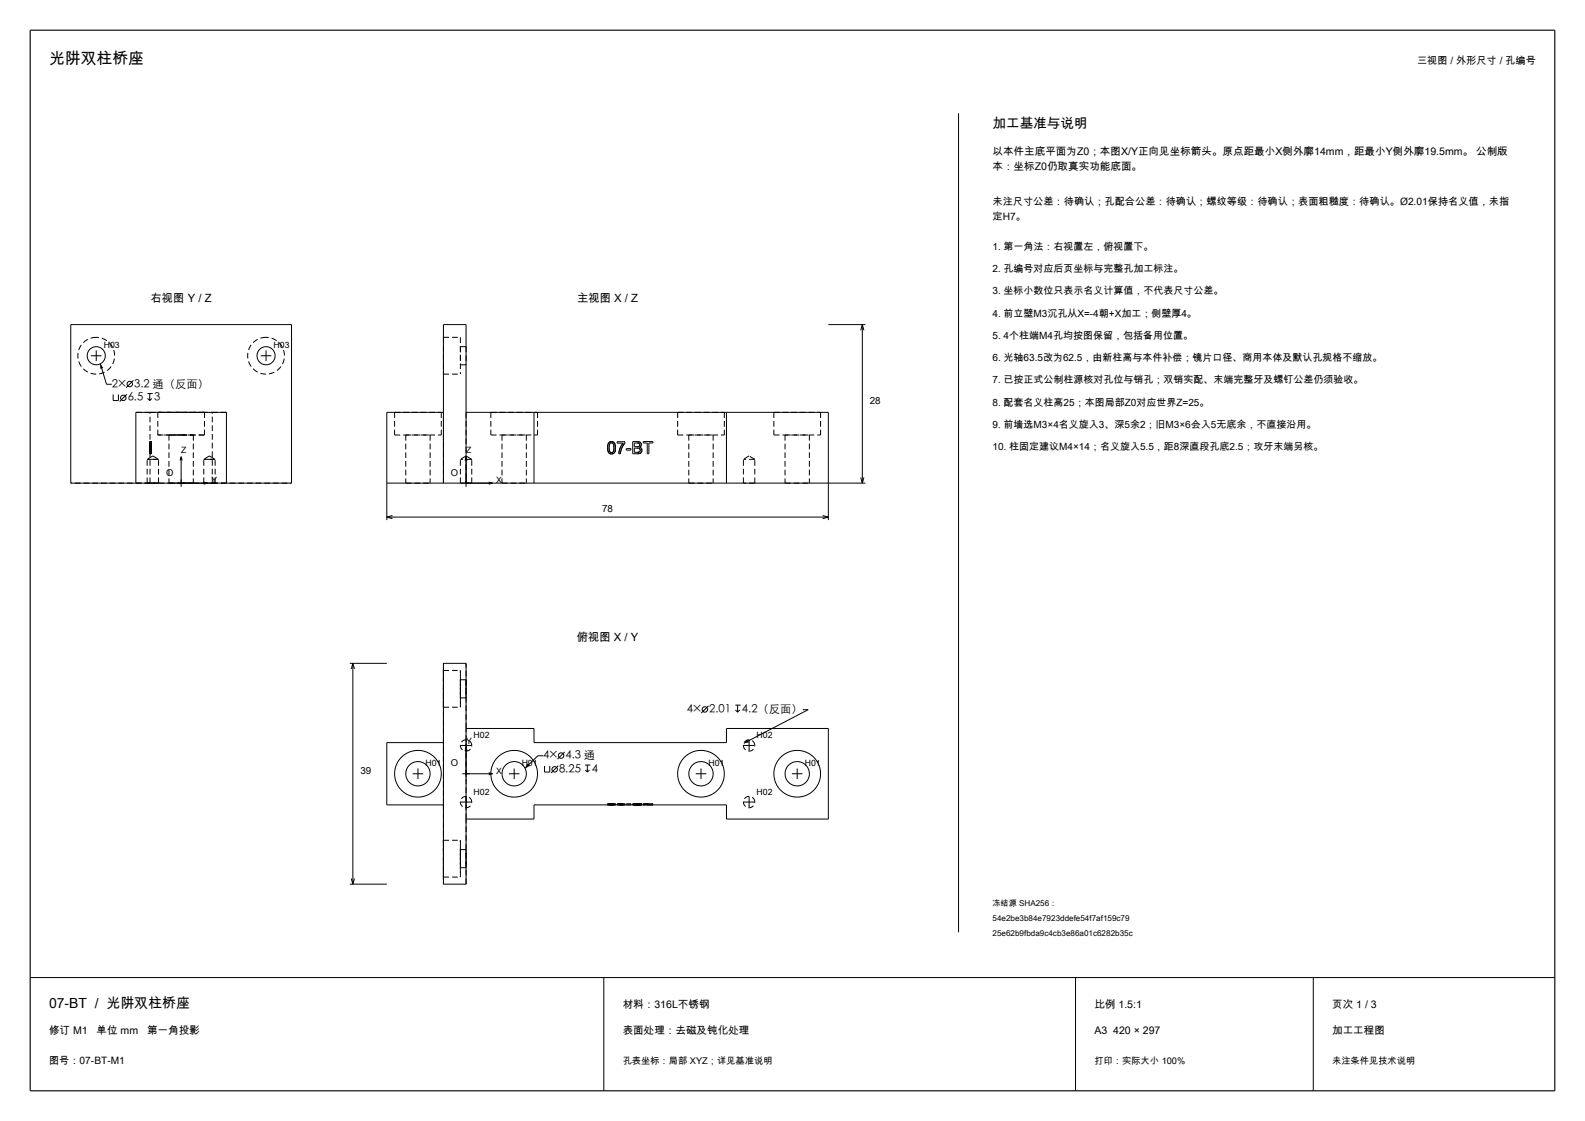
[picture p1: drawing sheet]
<svg xmlns="http://www.w3.org/2000/svg" width="420mm" height="297mm" viewBox="0 0 420 297" stroke-linecap="round" stroke-linejoin="round" font-family="sans-serif">
<path d="M8 8h404v281h-404z" fill="none" stroke="#000" stroke-width=".3"/>
<g fill="none" stroke="#000" stroke-width=".26">
<path d="M254 30v217M18.8 86h58.5v42h-58.5zM24.1 94.2h2.8M25.5 92.9v2.7M26.6 96.4l1.6 5.4h1.4M69.1 94.2h2.8M70.5 92.9v2.7M219.5 86h9.8M228.5 86v42M228.5 86l-.4 1.5M228.5 86l.4 1.5M30 104.5v1.6h1.4v-1.6"/>
<path d="M33.6 104.5l-1.9 1.9M35.3 100.8l-1.9 1.9M39.1 104.3h1.4M39.1 105.6l.6 .5M39.7 104.3v1.8M40.2 105.6l-.5 .5M117.5 109.3h-15v28.5M123.5 109.3h96v28.5M141.5 109.3v18.7M161 118.6l.3 1.3M161 117.9v.7M161.1 117.7l-.1 .9"/>
<path d="M161.1 117.7v.1M161.3 119.9l.7 .4M161.4 117.2l-.3 .5M161.4 118.6l.2 1.1M161.4 118.6v.2M161.4 118.6h.1M161.4 118.3v.2M161.4 119.1l.2 .6M161.4 118.1h.1M161.5 117.2a.97 .97 0 0 1 1.3 .2M161.5 117.2l-.4 .5M161.6 117.1l-.1 .1"/>
<path d="M161.6 119.7l.4 .2M161.6 119.7h.1M161.6 117.5l-.2 1.1M161.6 117.5v.1M161.6 117.5h.1M161.7 117l-.1 .1M161.8 117h.1M161.9 119.9h.1M161.9 117h.1M162 117.3l.5 .3M162 117.3l-.4 .2M162 117.3h.2"/>
<path d="M162 117.3h-.1M162.1 117h.1M162.2 119.9h-.2M162.2 117h.1M162.5 117.5v.1M162.5 117.6l.2 1M162.5 119.7l-.5 .2M162.5 119.7h.1M162.5 119.6v.1M162.6 117.1v.1M162.7 119.2l-.1 .2M162.7 118.6l-.2 1.1"/>
<path d="M162.7 118.6v.2M162.7 117.3l.1 .1M162.8 117.4l.2 .5M162.9 119.7h.1M163 119.5a.94 .94 0 0 1-1 .8M163 119.5v.1M163 117.7v.2M163 119.5h.1M163 117.9l.1 .7M163 117.9h.1M163.1 118.1v.5M163.1 118.6l-.1 .9"/>
<path d="M163.1 118.6v.2M164 119.7v.2M164.1 119.4v.1M164.1 119.3l-.1 .9M164.2 119l-.1 .3M164.5 119.3l-.1 .9M164.5 119.3v.2M164.5 118.3l-.4 1M164.5 118.3l-.1 .2M164.6 118.1l-.1 .2M164.6 118.1h.1M164.8 118.7l-.3 .6"/>
<path d="M164.8 117.8h.1M165 118.2l-.5 1.1M165 118.2v.1M165 118.1v.1M165.1 117.4l-.6 .9M165.1 117.4l-.1 .1M165.3 117.8h-.1M165.6 117.3l-.6 .9M165.6 117.3v-.3h-2.1v.4h1.6M165.6 117.3l-.1 .2M166 118.9h1.2v.3h-1.2zM168.8 118.7l.5 .1"/>
<path d="M168.8 118.7h.2M168.8 118.7h-.7v1.1h1.1M168.9 117.4h.1M168.9 117l.6 .1M168.9 117h-1.2v3.2h1.2M168.9 117h.1M168.9 118.3h-.1M169 117.4h.1M169.1 117.4h.1M169.1 118.3h.1M169.1 119.8h-.1M169.1 119.8h.1"/>
<path d="M169.2 117.4h.1M169.2 119.8h-.1M169.2 118.3h-.4M169.2 118.3h-.1M169.2 117h.1M169.2 118.3h.1M169.2 118.8h.1M169.2 117.4l.2 .2M169.2 117.4h-1.1v.9h.7M169.2 117.4l.2 .1M169.2 119.8h.1M169.3 118.8l.3 .2"/>
<path d="M169.4 117.1h.1M169.4 119.7l-.2 .1M169.4 119.7v.1M169.4 118.8l.1 .1M169.4 117.6l.1 .3M169.4 117.6l.1 .1M169.5 117.1l.3 .3M169.5 117.1l.1 .1M169.5 118.5l.4 .3M169.5 119.7h-.1M169.5 118h.1M169.5 118.5l.2 .1"/>
<path d="M169.5 117.8v.1M169.5 117.9l-.3 .4M169.5 117.9h.1M169.6 119l.1 .3M169.6 119v.1M169.6 118.4v.1M169.6 119.6l-.2 .1M169.6 119.6h.1M169.6 119.5v.1M169.7 119.2v.1M169.7 119.3l-.1 .3M169.7 119.3h.1"/>
<path d="M169.7 117.2h.1M169.7 117.3l.1 .1M169.8 117.4l.1 .4M169.8 117.4l.1 .1M169.8 118.2l-.3 .3M169.8 118.2v.1M169.8 118.7l.1 .1M169.9 119.9h.1M169.9 118.1l-.1 .1M169.9 118.8l.2 .5M169.9 117.8l-.1 .4M169.9 117.8v.2"/>
<path d="M170 119.7l-.6 .5M170 119.7l-.1 .2M170.1 119.6h-.1M170.1 119.2v.1M170.1 119.3l-.1 .4M170.1 119.3v.1M170.4 117h2.6v.4h-1.1v2.8h-.4v-2.8h-1.1zM192.5 109.3v18.7M36 128v-18.7h24v18.7M48 121v8M48 121l-.3 1M48 121l.3 1"/>
<path d="M54 127.7l1 .3-1 .3M102.5 128h126.8M102.5 137h117M102.5 137l1.5 .4M104 136.6l-1.5 .4M117.5 128v-42h6v43M123.2 122l.3-1 .3 1M129.5 127.7l1 .3-1 .3M162.2 120.3h-.2M162.5 120.2h.1M164 120.2h.4M164 120.2h.1"/>
<path d="M164.4 120v.2M169 120.2h-.1M169.4 120.2h-.5M169.6 120.1l-.2 .1M169.6 120.1h.1M218 136.6l1.5 .4M219.5 137l-1.5 .4M228.1 126.5l.4 1.5M228.9 126.5l-.4 1.5M92.7 175.7h9.8M93.5 175.7v58.6M93.5 175.7l-.4 1.6"/>
<path d="M93.5 175.7l.4 1.6M117.5 175.7h6v58.6h-6zM117.5 196.8h-15v16.4h15M122.1 197.5h2.8M123.2 199l.3-1 .3 1M123.5 193h18v3.8h51v-3.8h27v24h-27v-3.8h-51v3.8h-18M149.6 199.2l-1.9 1.9M187.7 187l-1.9 1.9M194.9 186.8h1.3M194.9 188.1l.5 .6M195.4 186.8v1.9M196 188.1l-.6 .6"/>
<path d="M197.1 197.5h2.8M198.5 196.1v2.8M212.7 188h1.5l-17.1 8.9M109.4 205h2.7M110.8 203.6v2.8M122.1 212.5h2.8M122.5 205h8M129.5 204.7l1 .3M130.5 205l-1 .3M134.9 205h2.8M136.3 203.6v2.8M143.9 200.2h-1.4l-3.4 3.3"/>
<path d="M144.3 202.9v1.7h1.4v-1.7M147.9 202.9l-1.9 1.9M155 202.7h1.4M155.1 204l.5 .6M155.6 202.7v1.9M156.2 204l-.6 .6M184.3 205h2.8M185.7 203.6v2.8M197.1 212.5h2.8M198.5 211.1v2.8M209.9 205h2.8M211.3 203.6v2.8"/>
<path d="M92.7 234.3h9.8M93.1 232.7l.4 1.6M93.9 232.7l-.4 1.6M8 259h404M160 259v30M285 259v30M348 259v30"/>
<circle cx="25.5" cy="94.3" r="2.4"/>
<circle cx="70.5" cy="94.2" r="2.4"/>
<circle cx="32.7" cy="105.4" r=".72"/>
<circle cx="34.4" cy="101.8" r=".72"/>
<circle cx="186.8" cy="188" r=".72"/>
<circle cx="110.7" cy="205" r="6.2"/>
<circle cx="110.8" cy="205" r="3.2"/>
<circle cx="136.2" cy="205" r="3.2"/>
<circle cx="136.2" cy="205" r="6.2"/>
<circle cx="147" cy="203.8" r=".72"/>
<circle cx="148.7" cy="200.2" r=".72"/>
<circle cx="185.7" cy="205" r="3.2"/>
<circle cx="185.8" cy="205" r="6.2"/>
<circle cx="211.2" cy="205" r="6.2"/>
<circle cx="211.3" cy="205" r="3.2"/>
</g>
<g fill="none" stroke="#000" stroke-width=".26" stroke-dasharray="1.5 .8" stroke-linecap="butt">
<path d="M25.5 89.4a4.9 4.9 0 0 0-4.3 7.1 4.9 4.9 0 0 0 8.3 .5 4.9 4.9 0 0 0-3.5-7.6h-.5M70.5 89.4a4.9 4.9 0 0 0-4.3 7.1 4.9 4.9 0 0 0 8.3 .5 4.9 4.9 0 0 0-3.5-7.6h-.5M117.5 89.4v9.7M117.5 89.4h4.5M117.5 99.1h4.5M122 89.4v9.7M122 91.8v4.8M122 91.8h1.5M122 96.6h1.5M123.5 91.8v4.8M36 109.3h3.8M39.8 109.3h16.4"/>
<path d="M39.8 118.9v.3M39.8 117v.2M39.8 117.2v.5M39.8 117.7v.9M39.8 118.6v1.3M39.8 119.9v.4M39.8 119.5v-.9M39.8 118.6v-.7M39.8 117.9v-.5M39.8 117.4v-.3M39.8 117.1v-.1M39.8 117v.4"/>
<path d="M39.8 117.4v.9M39.8 118.3v1M39.8 119.3v.9M39.8 119.3v-1.1M39.8 118.2v-.9M39.8 117.3v-.3M39.8 117v3.2M39.8 119.7v-.4M39.8 119.3v-.5M39.8 118.8v-.3M39.8 118.5v-.3M39.8 118.2v-.4"/>
<path d="M39.8 117.8v-.4M39.8 117.4v2.8M39.8 117.4v-.4M39.8 118.9h.3M39.8 119.2h.3M39.8 117h.3M39.8 117.3h.3M39.8 117.4h.3M39.8 118.5h.3M39.8 119.7v-1.1M39.8 119.9v-.2M39.8 119.9h.3"/>
<path d="M39.8 119.7v.2M39.8 118.6v1.1M39.8 117.6v1M39.8 117.3v.3M39.8 117.5v-.2M39.8 118.6v-1.1M39.8 118.3v-.9M39.8 118.3h.3M39.8 118.1v.2M39.8 117.9v.2M39.8 117.6v.3M39.8 117.4v.2"/>
<path d="M39.8 119.8v-1.1M39.8 118.7h.3M39.8 119.8h.3M39.8 119.7v.1M39.8 119.6v.1M39.8 119.3v.3M39.8 119v.3M39.8 118.8v.2M39.8 118.7v.1M40.1 118.9v.3M40.1 117.2v-.2M40.1 117v.1"/>
<path d="M40.1 117.1v.3M40.1 117.4v.5M40.1 117.9v.7M40.1 118.6v.9M40.1 119.5v.6M40.1 119.9v-1.3M40.1 118.6v-.9M40.1 117.7v-.5M40.1 117v.3M40.1 117.3v.9M40.1 118.2v1.1M40.1 119.3v.9"/>
<path d="M40.1 119.3v-1M40.1 118.3v-.9M40.1 117.4v-.4M40.1 117.4v.4M40.1 117.8v.4M40.1 118.2v.3M40.1 118.5v.3M40.1 118.8v.5M40.1 119.3v.4M40.1 119.7v.3M40.1 117.4v2.8M40.1 118.6v1.1"/>
<path d="M40.1 119.7v.2M40.1 119.9v-.2M40.1 119.7v-1.1M40.1 118.6v-1M40.1 117.6v-.3M40.1 117.3v.2M40.1 117.5v1.1M40.1 117.4v.9M40.1 118.3v-.2M40.1 118.1v-.2M40.1 117.9v-.3M40.1 117.6v-.2"/>
<path d="M40.1 118.7v1.1M40.1 119.8v-.1M40.1 119.7v-.1M40.1 119.6v-.3M40.1 119.3v-.3M40.1 119v-.2M40.1 118.8v-.1M41.8 109.3h6.2M41.8 115.2h6.2M41.8 109.3v5.9M44.8 115.2h3.2M44.8 115.2v12.8"/>
<path d="M48 109.3h6.2M48 115.2h3.2M48 115.2h6.2M51.2 115.2h-6.4M51.2 115.2v12.8M54.2 109.3h-12.4M54.2 115.2h-12.4M54.2 109.3v5.9M56.2 109.3h3.8M104.6 109.3h12.3M104.6 109.3v5.9M104.6 115.2h12.3"/>
<path d="M107.5 115.2v12.8M107.5 115.2h6.5M114 115.2v12.8M116.9 109.3v5.9M123.5 109.3v18.7M130.1 109.3h12.3M130.1 115.2h12.3M130.1 109.3v5.9M133 115.2v12.8M133 115.2h6.5M139.5 115.2v12.8M142.4 109.3v5.9"/>
<path d="M161 117.9l.1-.1M161.4 117.2h.1M161.4 118.5v.1M161.4 118.8v.3M161.4 118.1v.2M161.6 117.6l-.2 .5M161.6 119.7l.3 .2M161.7 117h.1M161.8 117h.1M161.9 117.3l-.3 .2M161.9 117h.1M162 117h.1"/>
<path d="M162.1 117h.1M162.2 119.9l.3-.2M162.3 117l.2 .1M162.5 117.5l-.3-.2M162.5 117.1h.1M162.5 119.6l.1-.2M162.6 117.2l.1 .1M162.7 119.2v-.4M162.8 117.4l.2 .3M162.9 119.7l-.3 .4M163 119.6l-.1 .1M163 117.9l.1 .2"/>
<path d="M163.1 118.8l-.1 .7M164 119.7l.1-.2M164.1 119.4v-.1M164.2 119l.2-.5M164.5 119.5l-.1 .5M164.6 118.1l.2-.3M164.8 117.8l.2-.3M165 118.3l-.2 .4M165.2 117.8l-.2 .3M165.5 117.5l-.2 .3M168.9 117.4h-.2M168.9 119.8h.1"/>
<path d="M168.9 118.3h.2M168.9 117h.3M169 117.4h-.1M169.1 117.4h-.1M169.2 117.4h-.1M169.2 117l.2 .1M169.2 118.3l.2-.2M169.2 118.8l-.2-.1M169.2 119.8h.2M169.4 118.1l.1-.1M169.4 118.8h-.1M169.4 117.6v-.1"/>
<path d="M169.5 119.7l.1-.1M169.5 118v-.1M169.5 117.8v-.1M169.6 119l-.1-.1M169.6 118.5h-.1M169.6 117.2h.1M169.6 119.5l.1-.2M169.7 119.2l-.1-.1M169.7 117.2v.1M169.7 118.6l.1 .1M169.8 118.3l-.2 .1M169.9 119.9l-.1 .1"/>
<path d="M169.9 117.5v.3M169.9 118v.1M169.9 117.9v.1M169.9 118.8l.2 .4M170 119.6v.1M170.1 119.4v.2M179.6 109.3h12.3M179.6 115.2h12.3M179.6 109.3v5.9M182.5 115.2v12.8M182.5 115.2h6.5M189 115.2v12.8"/>
<path d="M191.9 109.3v5.9M205.1 109.3h12.3M205.1 115.2h12.3M205.1 109.3v5.9M208 115.2v12.8M208 115.2h6.5M214.5 115.2v12.8M217.4 109.3v5.9M36 128h3.8M39 128h1.5M39 121.7h1.5M39 128v-6.3"/>
<path d="M39.8 128h-21M39.8 128v-18.7M39.8 128h16.4M39.8 120.3v-.2M39.8 120.1v-.6M39.8 120.2v-.9M39.8 120.2v-.2M39.8 120v-.3M39.8 120.3h.3M39.8 120.2h.3M40.1 120.1v.2M40.1 120.3v-.4"/>
<path d="M40.1 120.2v-.9M40.1 120v.2M40.1 120.2v-3.2M40.5 128h1.5M40.5 121.7h1.5M40.5 120.8l-1.5 .9M40.5 120.8l1.5 .9M42 128h-3M42 121.7h-3M42 128v-6.3M44.8 128h3.2M48 128h3.2"/>
<path d="M51.2 128h-6.4M54 128h1.5M54 121.7h1.5M54 128v-6.3M55.5 128h1.5M55.5 121.7h1.5M55.5 120.8l-1.5 .9M55.5 120.8l1.5 .9M56.2 128v-18.7M56.2 128h21.1M56.2 128h3.8M57 128h-3"/>
<path d="M57 121.7h-3M57 128v-6.3M107.5 128h6.5M117.5 128v-18.7M122 128v-6.3M123.5 120.8l-1.5 .9M125 128h-3M125 128v-6.3M125 121.7h-3M125 121.7l-1.5-.9M133 128h6.5M162 120.3l-.7-.4"/>
<path d="M162.5 120.2l-.3 .1M162.6 120.1l-.1 .1M164 120.2v-.3M169.4 120.2h-.4M169.8 120l-.2 .1M182.5 128h6.5M197 128v-6.3M198.5 120.8l-1.5 .9M200 128h-3M200 128v-6.3M200 121.7h-3M200 121.7l-1.5-.9"/>
<path d="M208 128h6.5M117.5 177.6v4.9M117.5 177.6h4.5M122 177.6v4.9M117.5 196.8v-21.1M117.5 182.5v4.9M117.5 187.4v-9.8M117.5 187.4h4.5M122 182.5v4.9M122 187.4v-9.8M122 182.5v2.4M122 184.9v-4.8"/>
<path d="M122 180.1v2.4M122 184.9h1.5M122 180.1h1.5M123.5 193v-17.3M123.5 182.5v2.4M123.5 184.9v-4.8M123.5 180.1v2.4M125 197.5a1.51 1.51 0 0 0-2.2-1.4 1.51 1.51 0 0 0-.2 2.6 1.51 1.51 0 0 0 2.4-.9v-.3M200 197.5a1.51 1.51 0 0 0-2.2-1.4 1.51 1.51 0 0 0-.2 2.6 1.51 1.51 0 0 0 2.4-.9v-.3M117.5 213.2v21.1M117.5 213.2v-16.4M123.5 217v-24"/>
<path d="M125 212.5a1.51 1.51 0 0 0-2.2-1.4 1.51 1.51 0 0 0-.2 2.6 1.51 1.51 0 0 0 2.4-.9v-.3M161 213.2h.3M161 213.2v-.3M161 212.9h.1M161.1 213.2h-.1M161.1 212.9h.4M161.3 213.2h.7M161.3 212.9h-.3M161.4 212.9h.2M161.4 213.2v-.3M161.4 213.2h.2M161.5 213.2h-.4"/>
<path d="M161.5 212.9h.5M161.6 212.9h.4M161.6 213.2h-.2M161.6 212.9h-.2M161.6 213.2h.4M162 212.9h-.4M162 213.2h.5M162 213.2h-.5M162 213.2h.6M162 212.9h.5M162 212.9h-.7M162 213.2h-.4"/>
<path d="M162.5 213.2h-.5M162.5 212.9h.3M162.5 212.9h.2M162.5 212.9h-.5M162.5 213.2h.2M162.6 213.2h.4M162.6 212.9h-.6M162.7 213.2h-.2M162.7 213.2v-.3M162.8 213.2h-.3M162.8 212.9h.2M163 213.2h.1"/>
<path d="M163 212.9h-.4M163 213.2h-.2M163 212.9h.1M163.1 213.2h-.1M163.1 213.2v-.3M163.1 212.9h-.1M163.5 213.2h1.6M163.5 213.2v-.3M163.5 212.9h2.1M164 213.2h.4M164 213.2v-.3M164 212.9h.1"/>
<path d="M164.1 213.2h-.1M164.1 212.9h.4M164.4 213.2h.1M164.4 213.2v-.3M164.4 212.9h-.4M164.5 213.2h.5M164.5 212.9h-.1M164.5 213.2h-.4M164.5 212.9h.6M165 213.2h.6M165 212.9h-.5M165.1 213.2h-.6"/>
<path d="M165.1 213.2v-.3M165.1 212.9h-1.6M165.6 213.2h-2.1M165.6 213.2v-.3M165.6 212.9h-.6M166 213.2v-.3M166 212.9h1.2M167.2 213.2h-1.2M167.2 213.2v-.3M167.7 213.2h1.2M167.7 213.2v-.3M167.7 212.9h1.2"/>
<path d="M168.1 212.9h.7M168.1 212.9h.8M168.1 213.2v-.3M168.1 213.2h.6M168.1 213.2h.7M168.7 212.9h-.6M168.7 213.2h.5M168.8 212.9h.4M168.8 213.2h-.7M168.8 212.9h-.7M168.8 213.2h.5M168.9 213.2h-1.2"/>
<path d="M168.9 212.9h.6M168.9 213.2h.5M168.9 212.9h-1.2M168.9 212.9h.3M168.9 213.2h-.8M169.2 212.9h.2M169.2 213.2h-.3M169.2 213.2h-.4M169.2 212.9h-.5M169.2 213.2h.2M169.3 212.9h-.5M169.3 213.2h.3"/>
<path d="M169.4 213.2h.4M169.4 212.9h-.5M169.4 212.9h.2M169.4 213.2h-.2M169.4 212.9h.1M169.4 212.9h-.2M169.4 213.2h.1M169.5 213.2h-.6M169.5 212.9h.3M169.5 213.2h.3M169.5 213.2v-.3M169.5 212.9h.4"/>
<path d="M169.5 212.9h-.1M169.5 213.2h-.1M169.6 212.9h-.3M169.6 213.2h.1M169.6 212.9h.1M169.6 213.2h-.2M169.7 212.9h-.1M169.7 213.2h-.1M169.7 213.2v-.3M169.8 213.2h.2M169.8 212.9h-.4M169.8 213.2h-.3"/>
<path d="M169.8 212.9h.1M169.8 213.2h.1M169.8 212.9h-.3M169.9 213.2h-.4M169.9 212.9h.2M169.9 213.2h-.1M169.9 213.2v-.3M169.9 212.9h-.1M170 213.2h.1M170 212.9h-.2M170.1 213.2h-.2M170.1 213.2v-.3"/>
<path d="M170.1 212.9h-.1M170.4 213.2h1.1M170.4 213.2v-.3M170.4 212.9h2.6M171.5 213.2h.4M171.5 213.2v-.3M171.5 212.9h-1.1M171.9 213.2h1.1M171.9 213.2v-.3M171.9 212.9h-.4M173 213.2h-2.6M173 213.2v-.3"/>
<path d="M173 212.9h-1.1M200 212.5a1.51 1.51 0 0 0-2.2-1.4 1.51 1.51 0 0 0-.2 2.6 1.51 1.51 0 0 0 2.4-.9v-.3M117.5 227.5v4.9M117.5 232.4v-9.8M117.5 222.6v4.9M117.5 232.4h4.5M117.5 222.6h4.5M122 227.5v4.9M122 232.4v-9.8M122 222.6v4.9M122 227.5v2.4M122 229.9v-4.8"/>
<path d="M122 225.1v2.4M122 229.9h1.5M122 225.1h1.5M123.5 234.3v-17.3M123.5 227.5v2.4M123.5 229.9v-4.8M123.5 225.1v2.4"/>
</g>
<path d="M26.6 96.4l.8 1.1-.8 .2zM198 196l.4 .7-1.3 .2zM139.7 202.4l.6 .6-1.2 .5z" fill="#000"/>
<text font-size="4.2" x="13" y="17">光阱双柱桥座</text>
<text font-size="3.7" x="13" y="267">07-BT / 光阱双柱桥座</text>
<text font-size="3.6" x="263" y="34">加工基准与说明</text>
<g font-size="3">
<text x="39.9" y="80">右视图 Y / Z</text>
<text x="152.9" y="80">主视图 X / Z</text>
<text x="29.6" y="102.7">2×</text>
<text x="33.8" y="106.4">6.5</text>
<text x="35.5" y="102.7">3.2 通（反面）</text>
<text x="40.8" y="106.4">3</text>
<text x="152.8" y="169.7">俯视图 X / Y</text>
<text x="182" y="188.9">4×</text>
<text x="187.9" y="188.9">2.01</text>
<text x="196.6" y="188.9">4.2（反面）</text>
<text x="143.9" y="201.1">4× 4.3 通</text>
<text x="148.1" y="204.8">8.25</text>
<text x="156.8" y="204.8">4</text>
</g>
<g font-size="2.8">
<text x="263" y="41">以本件主底平面为Z0；本图X/Y正向见坐标箭头。原点距最小X侧外廓14mm，距最小Y侧外廓19.5mm。 公制版</text>
<text x="263" y="45.1">本：坐标Z0仍取真实功能底面。</text>
<text x="165" y="267">材料：316L不锈钢</text>
<text x="290" y="267">比例 1.5:1</text>
<text x="353" y="267">页次 1 / 3</text>
<text x="13" y="274">修订 M1</text>
<text x="25.6" y="274">单位 mm</text>
<text x="39" y="274">第一角投影</text>
<text x="165" y="274">表面处理：去磁及钝化处理</text>
<text x="290" y="274">A3 420 × 297</text>
<text x="353" y="274">加工工程图</text>
</g>
<g font-size="2.7">
<text x="375.5" y="17">三视图 / 外形尺寸 / 孔编号</text>
<text x="263" y="54.2">未注尺寸公差：待确认；孔配合公差：待确认；螺纹等级：待确认；表面粗糙度：待确认。Ø2.01保持名义值，未指</text>
<text x="263" y="58.2">定H7。</text>
<text x="13" y="282">图号：07-BT-M1</text>
</g>
<g font-size="2.6">
<text x="263" y="66.2">1. 第一角法：右视置左，俯视置下。</text>
<text x="263" y="72.1">2. 孔编号对应后页坐标与完整孔加工标注。</text>
<text x="263" y="78">3. 坐标小数位只表示名义计算值，不代表尺寸公差。</text>
<text x="263" y="83.9">4. 前立壁M3沉孔从X=-4朝+X加工；侧壁厚4。</text>
<text x="263" y="89.8">5. 4个柱端M4孔均按图保留，包括备用位置。</text>
<text x="263" y="95.7">6. 光轴63.5改为62.5，由新柱高与本件补偿；镜片口径、商用本体及默认孔规格不缩放。</text>
<text x="263" y="101.6">7. 已按正式公制柱源核对孔位与销孔；双销实配、末端完整牙及螺钉公差仍须验收。</text>
<text x="230.5" y="107">28</text>
<text x="263" y="107.5">8. 配套名义柱高25；本图局部Z0对应世界Z=25。</text>
<text x="263" y="113.4">9. 前墙选M3×4名义旋入3、深5余2；旧M3×6会入5无底余，不直接沿用。</text>
<text x="263" y="119.3">10. 柱固定建议M4×14；名义旋入5.5，距8深直段孔底2.5；攻牙末端另核。</text>
<text x="159.6" y="135.6">78</text>
<text x="95.5" y="205">39</text>
</g>
<g font-size="2.5">
<text x="44" y="126">O</text>
<text x="119.5" y="126">O</text>
<text x="119.5" y="203">O</text>
<text x="165" y="282">孔表坐标：局部 XYZ；详见基准说明</text>
<text x="290" y="282">打印：实际大小 100%</text>
<text x="353" y="282">未注条件见技术说明</text>
</g>
<g font-size="2.3">
<text x="27.5" y="92.3">H03</text>
<text x="72.5" y="92.3">H03</text>
<text x="48" y="120">Z</text>
<text x="123.5" y="120">Z</text>
<text x="56" y="128">Y</text>
<text x="131.5" y="128">X</text>
<text x="123.5" y="197">Y</text>
<text x="125.5" y="195.5">H02</text>
<text x="200.5" y="195.5">H02</text>
<text x="112.7" y="203">H01</text>
<text x="138.3" y="203">H01</text>
<text x="187.7" y="203">H01</text>
<text x="213.3" y="203">H01</text>
<text x="131.5" y="205">X</text>
<text x="125.5" y="210.5">H02</text>
<text x="200.5" y="210.5">H02</text>
</g>
<g font-size="2.1">
<text x="263" y="240">冻结源 SHA256：</text>
<text x="263" y="244">54e2be3b84e7923ddefe54f7af159c79</text>
<text x="263" y="248">25e62b9fbda9c4cb3e86a01c6282b35c</text>
</g>
</svg>
